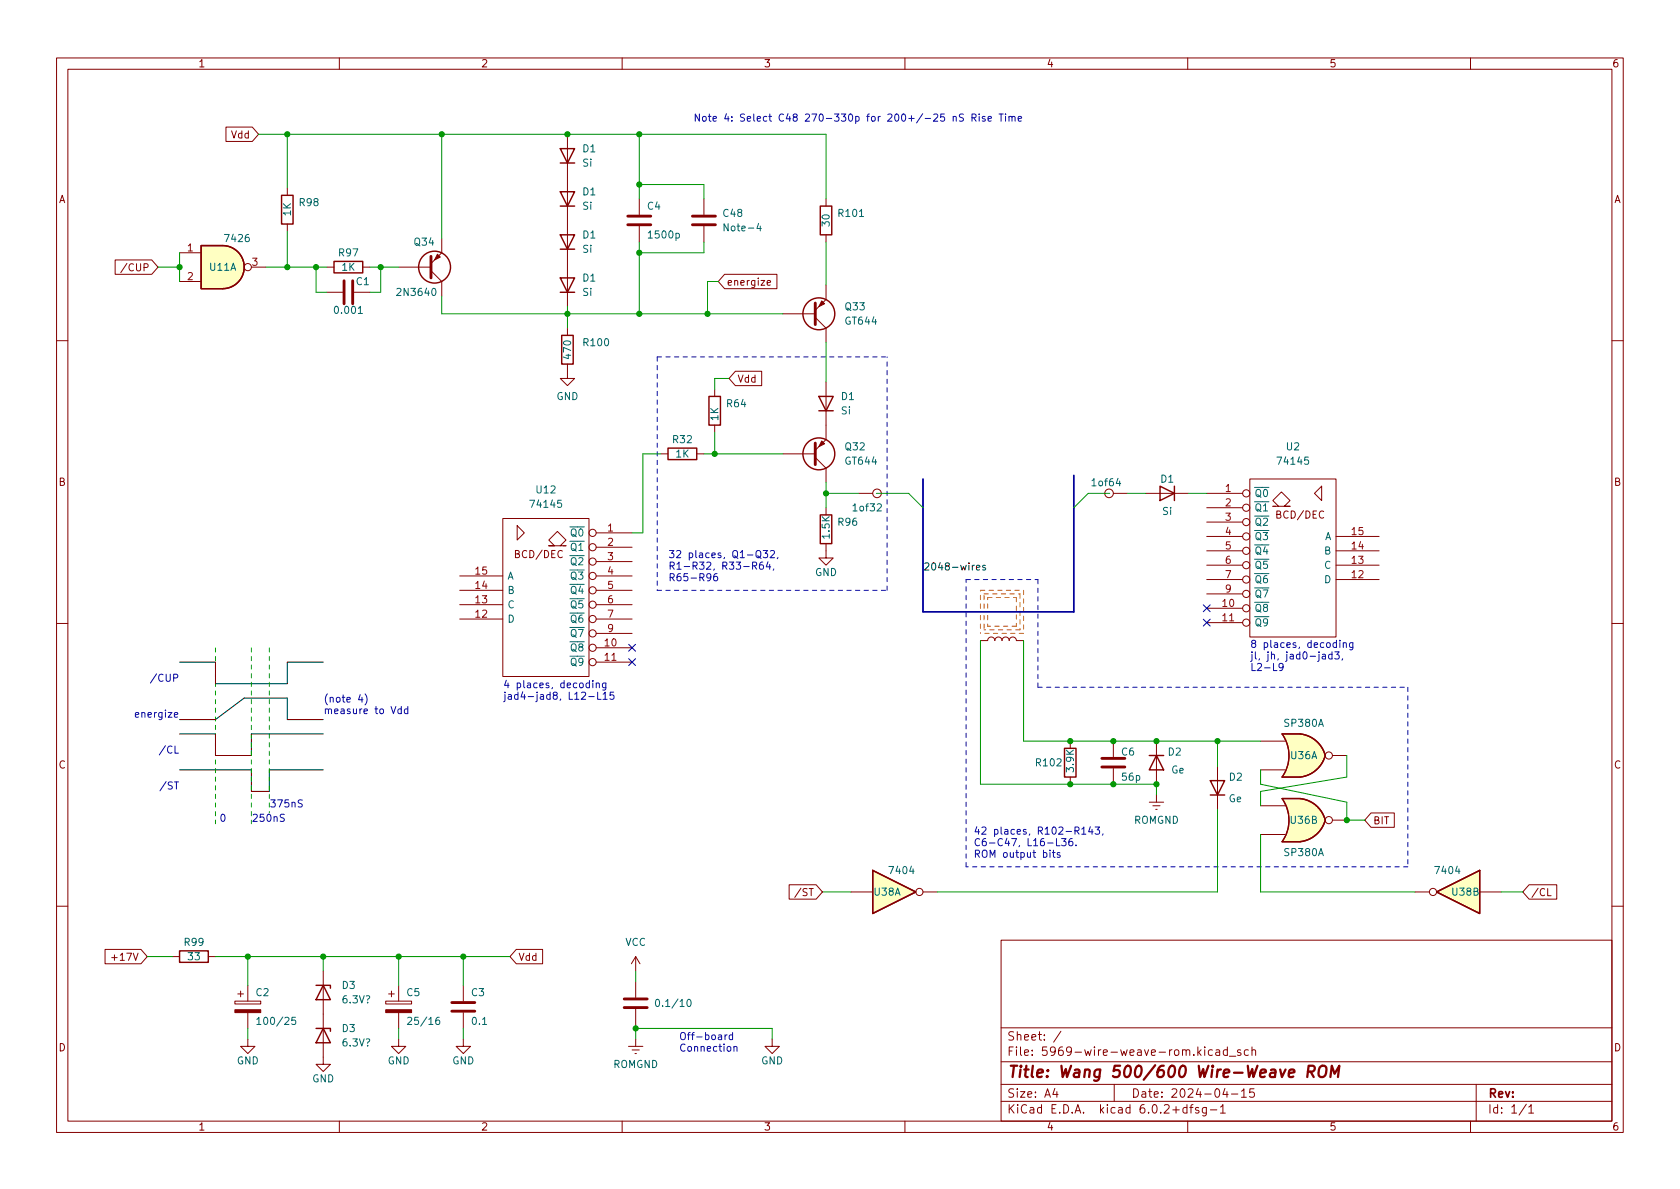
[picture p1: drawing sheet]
<svg xmlns="http://www.w3.org/2000/svg" width="297mm" height="210mm" viewBox="0 0 297 210" stroke-linecap="round" stroke-linejoin="round" font-family="sans-serif">
<g fill="none" stroke="#840000" stroke-width=".18">
<path d="M10 10.2h277v190.1h-277zM12 12.2h273v186.1h-273zM60 10.2v2M110 10.2v2M160 10.2v2M210 10.2v2M260 10.2v2M40 22.5h4.6l1.1 1.2-1.1 1.3h-4.6zM50.8 33.3v1.2M50.8 39.6v1.3M100.3 23.7v30.5M113 35.2v2.8"/>
<path d="M113 40v2.8M124.5 35.2v2.8M124.5 40v2.8M146 35.2v1.2M20.4 46h6.4l1.1 1.2-1.1 1.3h-6.4zM22.4 46.6l-1 1.6M31.7 44.7h3.9M31.7 49.8h3.9M44.4 47.2h2.6M57.8 47.2h1.3M57.8 51.7h2.8M62.6 51.7h2.8"/>
<path d="M64.1 47.2h1.3M70.5 47.2h5.7M76.2 47.9l1.9 1.9v2.5M78.1 42.2v2.5l-1.9 1.9M100.3 58v1.3M128.1 48.5h9.3v2.5h-9.3l-1.1-1.2zM135.6 50l.6-.1v-.2l-.4-.1-.2 .2 .1 .6h.5M138.4 55.5h5.7M144.1 56.1l1.9 1.9v2.6M146 50.4v2.6l-1.9 1.9M146 41.5v1.3M10 60.2h2"/>
<path d="M100.3 64.4v2.5h1.3l-1.3 1.3-1.2-1.3h1.2M126.4 68.8v1.3M126.4 75.2v1.2M130 65.7h4.7v2.5h-4.7l-1.1-1.3zM146 67.6v10.1l-1.9 1.9M285 60.2h2M88.9 91.7h15.2v27.9h-15.2zM91.4 93l1.3 1.2-1.3 1.3zM99.1 96.5l1-1-1.5-1.5-1.6 1.5 1 1h-1h3.1M105.4 94.2h6.4M105.4 96.8h6.4M105.4 99.3h6.4"/>
<path d="M116.8 80.3h1.3M123.2 80.3h1.3M138.4 80.3h5.7M144.1 80.9l1.9 1.9v2.5M146 96.1v2.6h1.3l-1.3 1.2-1.2-1.2h1.2M146 89.8v1.3M151.8 87.2h2.5M196.8 87.2h2.6M202.6 87.2h7.6M213.4 87.2h6.3M213.4 99.9h6.3M213.4 97.4h6.3"/>
<path d="M213.4 94.9h6.3M213.4 89.8h6.3M213.4 92.3h6.3M221 84.7h15.2v27.9h-15.2zM225 89.5h3.1h-1l1-1-1.5-1.5-1.6 1.5 1.1 1M233.7 86v2.5l-1.3-1.3zM236.2 99.9h7.6M236.2 97.4h7.6M236.2 94.9h7.6M10 110.2h2M81.3 109.5h7.6M81.3 106.9h7.6"/>
<path d="M81.3 104.4h7.6M81.3 101.8h7.6M105.4 114.5h6.4M105.4 117.1h6.4M105.4 109.5h6.4M105.4 106.9h6.4M105.4 104.4h6.4M105.4 101.8h6.4M105.4 112h6.4M173.4 113.3h1.2a.64 .64 0 0 1 .7-.7 .64 .64 0 0 1 .6 .7 .64 .64 0 0 1 .6-.7 .64 .64 0 0 1 .7 .7 .64 .64 0 0 1 .6-.7 .64 .64 0 0 1 .6 .7 .64 .64 0 0 1 .7-.7 .64 .64 0 0 1 .6 .7h1.3M213.4 107.6h6.3M213.4 110.1h6.3"/>
<path d="M213.4 102.5h6.3M213.4 105h6.3M236.2 102.5h7.6M285 110.2h2M189.2 131.1v1.2M189.2 137.4v1.3M196.8 131.1v2.8M196.8 135.9v2.8M204.5 131.1v7.6M215.3 135.5v7.6M222.9 131.1h4.3M222.9 136.1h4.3"/>
<path d="M229.9 129.8h-3.2a6.6 6.6 0 0 1 0 7.6h3.2M235.6 133.6h2.5M139.5 156.5h4.8l1.1 1.2-1.1 1.3h-4.8zM141.6 157.1l-1.1 1.6M150.5 157.7h3.8M163.2 157.7h2.5M203.2 141.9h2.5M203.8 142.5h1.3M204.3 143.1h.3M204.5 140.6v1.3M222.9 142.5h4.3M222.9 147.6h4.3"/>
<path d="M229.9 141.2h-3.2a6.6 6.6 0 0 1 0 7.6h3.2M235.6 145h2.5M242.4 143.8h4.1v2.5h-4.1l-1.1-1.3zM250.2 157.7h2.5M261.6 157.7h3.8M270.4 156.5h4.8v2.5h-4.8l-1.2-1.3zM273.6 157.1v1.3h.7M10 160.2h2M18.6 167.9h6.3l1.1 1.3-1.1 1.2h-6.3zM19.8 169.3h.9M30.5 169.2h1.2M36.8 169.2h1.3"/>
<path d="M41.5 177h4.6v.5h-4.6zM42 175.8h1.1M42.5 175.3v1M43.8 174.2v2.8M43.8 179.1v2.8M57.1 171.7v16.5h1.3l-1.3 1.3-1.2-1.3h1.2M68.2 177h4.6v.5h-4.6zM68.7 175.8h1M69.2 175.3v1M70.5 174.2v2.8M70.5 179.1v2.8M81.9 174.2v2.8"/>
<path d="M81.9 179.1v2.8M91.3 167.9h4.6v2.5h-4.6l-1.1-1.2zM112.4 169.2v2.5M112.4 173.6v2.8M112.4 178.4v2.8M112.4 169.2l-.8 1.2M112.4 169.2l.8 1.2M177 166.3h108v32h-108zM285 160.2h2M43.8 183.8v1.2h1.3l-1.3 1.3-1.3-1.3h1.3M60 198.3v2M70.5 183.8v1.2h1.3l-1.3 1.3-1.3-1.3h1.3"/>
<path d="M81.9 183.8v1.2h1.3l-1.3 1.3-1.3-1.3h1.3M110 198.3v2M111.1 185h2.6M111.8 185.7h1.2M112.3 186.3h.2M112.4 183.8v1.2M136.5 183.8v1.2h1.3l-1.3 1.3-1.2-1.3h1.2M160 198.3v2M177 194.8h108M177 191.8h108M177 187.8h108M177 181.8h108"/>
<path d="M186.5 192.5l-.4 1h1M186.9 193v1M187.6 182.4l-1.3 1.9M197 191.8v3M209.9 195.9l-.5-.1-.3 .3v.4l.2 .3h.6M209.9 195.3v1.5M210 198.3v2M210.4 195.8h.5M210.9 195.3l-.3 .2v1.3M211.9 195.9l-.3-.1-.2 .2v.3l.5 .1v.4h-.5M213.3 195.8v1.2l-.3 .3h-.4M213.3 195.9l-.4-.1-.3 .3v.4l.1 .3h.6"/>
<path d="M214 196.3h1.1M214.4 185.7l-.5-.1-.3 .3v.4l.2 .3h.6M215 185.7h.6v.9M215.6 186l-.5 .1a.29 .29 0 0 0-.2 .2 .29 .29 0 0 0 .2 .3h.5M215.8 195.8l.4-.5v1.5M215.8 196.8h.8M216.6 192.5l-.4 1h.9M216.9 193v1M217 185.7l-.4-.1-.3 .3v.4l.1 .3h.6M217 185.1v1.5M217.4 186.8h1.1M217.7 193.5h1.2"/>
<path d="M219.4 185.7l-.4-.1-.2 .2 .1 .3 .5 .1v.4h-.6M219.5 193l.4-.5v1.5M219.5 194h.9M220.7 185.7l-.4-.1-.3 .3v.4l.1 .3h.6M221.4 185.8l.2-.2 .3 .1 .1 .9M221.4 185.1v1.5M221.7 192.5h-.7l-.1 .7 .2-.1 .5 .1 .2 .2-.1 .5-.2 .1-.6-.1M260 198.3v2M261 191.8v6.5M269.9 195.3l-1.3 1.9M270.3 195.8l.4-.5v1.5M270.3 196.8h.9"/>
<circle cx="43.8" cy="47.2" r=".63"/>
<circle cx="104.8" cy="96.8" r=".63"/>
<circle cx="104.8" cy="94.2" r=".63"/>
<circle cx="104.8" cy="99.3" r=".63"/>
<circle cx="155.1" cy="87.2" r=".76"/>
<circle cx="196.1" cy="87.2" r=".76"/>
<circle cx="220.3" cy="92.3" r=".63"/>
<circle cx="220.3" cy="87.2" r=".63"/>
<circle cx="220.3" cy="89.8" r=".63"/>
<circle cx="220.3" cy="99.9" r=".63"/>
<circle cx="220.3" cy="94.9" r=".63"/>
<circle cx="220.3" cy="97.4" r=".63"/>
<circle cx="104.8" cy="106.9" r=".63"/>
<circle cx="104.8" cy="101.8" r=".63"/>
<circle cx="104.8" cy="112" r=".63"/>
<circle cx="104.8" cy="114.5" r=".63"/>
<circle cx="104.8" cy="109.5" r=".63"/>
<circle cx="104.8" cy="117.1" r=".63"/>
<circle cx="104.8" cy="104.4" r=".63"/>
<circle cx="220.3" cy="107.6" r=".63"/>
<circle cx="220.3" cy="105" r=".63"/>
<circle cx="220.3" cy="110.1" r=".63"/>
<circle cx="220.3" cy="102.5" r=".63"/>
<circle cx="234.9" cy="133.6" r=".63"/>
<circle cx="162.6" cy="157.7" r=".63"/>
<circle cx="234.9" cy="145" r=".63"/>
<circle cx="253.4" cy="157.7" r=".63"/>
</g>
<path d="M227.9 189.8l1-.2-.1-.4-.5-.1-.4 .3v1l.2 .1 .6-.1M231.3 189.5h.7a.55 .55 0 0 0 .5-.5 .55 .55 0 0 0-.4-.5h-.7l-.3 2M231.7 189.5l.6 1M233.3 188.7a.69 .69 0 0 1 1.2 0 1.47 1.47 0 0 1-.6 1.8l-.6-.1a1.5 1.5 0 0 1 0-1.7zM235.2 190.5l.3-2 .5 1.4 .8-1.4-.2 2" fill="none" stroke="#840000" stroke-width=".4"/>
<g fill="none" stroke="#840000" stroke-width=".25">
<path d="M49.8 34.5h2v5.1h-2zM99.1 33.9h2.5l-1.3 2.5zM99.1 26.3h2.5l-1.3 2.5zM99.1 36.4h2.5M99.1 28.8h2.5M145 36.4h2.1v5.1h-2.1zM35.6 43.4h3.8a3.8 3.8 0 0 1 3.8 3.8 3.8 3.8 0 0 1-3.8 3.8h-3.8zM59.1 46.2h5v2.1h-5zM99.1 41.5h2.5l-1.3 2.6zM99.1 49.1h2.5l-1.3 2.6zM99.1 44.1h2.5M99.1 51.7h2.5"/>
<path d="M99.3 59.3h2v5.1h-2zM118.1 79.2h5.1v2.1h-5.1zM125.3 70.1h2.1v5.1h-2.1zM144.8 70.1h2.5l-1.3 2.5zM144.8 72.6h2.5M145 91.1h2.1v5h-2.1zM205.1 86l2.5 1.2-2.5 1.3zM207.6 86v2.5M188.2 132.3h2v5.1h-2zM203.2 133.6h2.5M204.5 133.6l1.2 2.5h-2.5zM214 138h2.5l-1.2 2.6z"/>
<path d="M229.9 129.8h-3.2a6.6 6.6 0 0 1 0 7.6h3.2M229.9 129.8a5.1 5.1 0 0 1 4.4 3.8 5.2 5.2 0 0 1-4.4 3.8M154.3 153.9l7.6 3.8-7.6 3.8zM214 140.6h2.5M229.9 141.2h-3.2a6.6 6.6 0 0 1 0 7.6h3.2M229.9 141.2a5.1 5.1 0 0 1 4.4 3.8 5.2 5.2 0 0 1-4.4 3.8M254 157.7l7.6-3.8v7.6zM31.7 168.1h5.1v2.1h-5.1zM55.9 174.2h2.5v.5M57.1 174.2l1.3 2.6h-2.5zM55.9 181.9h2.5v.5M57.1 181.9l1.3 2.5h-2.5z"/>
<circle cx="76.8" cy="47.2" r="2.82"/>
<circle cx="144.8" cy="55.5" r="2.82"/>
<circle cx="144.8" cy="80.3" r="2.82"/>
</g>
<g fill="none" stroke="#840000" stroke-width=".51">
<path d="M111 39.7h4.1M111 38.2h4.1M122.4 39.7h4.1M122.4 38.2h4.1M60.8 49.7v4M62.4 49.7v4M76.2 45.3v3.8M144.1 53.6v3.8M144.1 78.4v3.8M194.8 135.6h4.1M194.8 134.1h4.1M79.9 178.8h4"/>
<path d="M79.9 177.3h4M110.4 178.2h4M110.4 176.7h4"/>
</g>
<g fill="#840000" stroke="#840000" stroke-width=".18">
<path d="M77.3 45l.6 .5-1.1 .5z"/>
<path d="M145.3 53.2l.5 .5-1 .5z"/>
<path d="M41.5 178.6h4.6v.5h-4.6z"/>
<path d="M145.3 78l.5 .5-1 .5z"/>
<path d="M68.2 178.6h4.6v.5h-4.6z"/>
</g>
<path d="M134.1 39.5l-.3 .9h.8M134.4 40v.8M52.2 179.9h-.6v.6l.2-.1h.4l.1 .2-.1 .4-.1 .2-.5-.2M77.6 179.9l-.3 .1a.86 .86 0 0 0 0 1.2l.4-.2 .1-.4-.3-.2h-.3l-.2 .2M116 176.8l.2-.1a.68 .68 0 0 1 .4 .7 .68 .68 0 0 1-.4 .6l-.2-.1-.1-.4zM121.6 176.8l.2-.1a.68 .68 0 0 1 .4 .7 .68 .68 0 0 1-.4 .6 .84 .84 0 0 1-.2-1.2zM45.4 180.3l.4-.4v1.3M45.4 181.2h.7M72.1 180l.5-.1 .2 .4-.8 .9h.8" fill="none" stroke="#006464" stroke-width=".18"/>
<g fill="#ffffc2" stroke="#ffffc2" stroke-width=".18">
<path d="M229.3 143.7l5 1.3a5.2 5.2 0 0 1-4.4 3.8z"/>
<path d="M226.7 148.8h3.2z"/>
<path d="M226.7 141.2h3.2z"/>
<path d="M226.7 141.2h3.2v7.6h-3.2a6.7 6.7 0 0 0 0-7.6z"/>
<path d="M229.9 141.2a5.1 5.1 0 0 1 4.4 3.8l-5 1.3z"/>
<path d="M229.3 132.2l5 1.4a5.2 5.2 0 0 1-4.4 3.8z"/>
<path d="M226.7 137.4h3.2z"/>
<path d="M226.7 129.8h3.2z"/>
<path d="M226.7 129.8h3.2v7.6h-3.2a6.7 6.7 0 0 0 0-7.6z"/>
<path d="M229.9 129.8a5.1 5.1 0 0 1 4.4 3.8l-5 1.3z"/>
<path d="M254 157.7l7.6-3.8v7.6z"/>
<path d="M154.3 153.9l7.6 3.8-7.6 3.8z"/>
<path d="M39.4 43.4a3.8 3.8 0 0 1 3.8 3.8 3.8 3.8 0 0 1-3.8 3.8z"/>
<path d="M35.6 43.4h3.8v7.6h-3.8z"/>
</g>
<path d="M172.6 100.4l.6-.1v-.3h-.4l-.2 .1 .1 .6h.5M174.2 100h-.3l-.2 .1 .1 .2 .4 .1v.3h-.5" fill="none" stroke="#0f0f0f" stroke-width=".18"/>
<g fill="none" stroke="#0000c2" stroke-width=".18">
<path d="M168.5 20.7l.2-.1h.3l.1 .8M168.5 20.6v.8M170.3 20.2h-.4l-.2 .1v.3l.5 .3 .1 .3-.2 .2h-.5M171.9 20.8h.6l.1-.2-.1-.3-.6-.1v1.2M172.2 20.8l.4 .6M173.1 20.2v.1M173.1 20.6v.8M174.2 20.6h-.3l-.2 .2v.1l.5 .2v.3h-.5M174.7 21l.6-.1-.1-.3h-.3l-.2 .2 .1 .6h.4M176.6 20.2h.8M177 20.2v1.2M177.8 20.2v.1"/>
<path d="M177.8 20.6v.8M178.4 20.7l.2-.1h.3v.8M178.4 20.6v.8M178.9 20.8l.2-.2h.3l.1 .8M180 21l.6-.1v-.3h-.4l-.2 .2 .1 .6h.5M133.7 97.5l.3-.2a.43 .43 0 0 1 .5 .5v.4a.42 .42 0 0 1-.4 .4 .42 .42 0 0 1-.4-.4zM133.9 98.3l.7 .4M134.9 99.4l-.4 .1a.86 .86 0 0 0 0 1.2l.4-.2 .1-.4-.2-.2h-.3l-.2 .2M134.9 97.3h.8l-.4 .5 .4 .2v.5l-.2 .1-.6-.1M135.8 99.3l-.3 .9h.8M136.1 99.8v.9M136.2 97.5l.5-.2 .2 .4-.8 .9h.8"/>
<path d="M137.5 98.6l-.1 .2M27.7 119.2l-1.1 1.6M126.8 101.4l-.4 .1a.85 .85 0 0 0 0 1.2l.4-.1 .1-.4-.2-.3h-.3l-.2 .3M133.1 100.1l.6-.1 .1-.2-.1-.3-.6-.1v1.3M133.4 100.1l.4 .6M136.8 100.6l-.1 .2M226.9 117.9l-.3 .2h-.2l-.3-.2 .2-.5 .3-.1 .2 .1a.84 .84 0 0 1-.3 1.2h-.2M233.8 115.8h.5l.1 .7M234.4 116l-.5 .1-.1 .1 .1 .3h.5M235.5 115.8l-.4-.1-.2 .2 .1 .6h.5M235.5 115.3v1.2M236 115.3h.8l-.4 .5 .3 .1v.5l-.2 .1-.5-.1"/>
<path d="M236.3 113.7l-.4-.1-.2 .3 .1 .5h.5M236.3 113.2v1.3M236.9 113.2v.1M236.9 113.6v.9M237.4 116.5l-.1 .2M237.5 113.8l.2-.2 .3 .1 .1 .8M237.5 113.6v.9M239.2 113.6v1.1l-.2 .2h-.3M239.2 113.7l-.4-.1-.2 .3 .1 .5h.5M23.9 126.4l.6-.1v-.2l-.4-.1-.2 .2 .1 .6h.5M29.3 131.9l-1.1 1.6M29.4 138.2l-1.1 1.6"/>
<path d="M63.7 122.8l-.3 .9h.8M64 123.3v.9M64.5 122.7a1.46 1.46 0 0 1 0 1.9M71 125.4h-.4l-.3 .2 .2 .5h.5M71 124.9v1.3M72.1 125.4h-.4l-.2 .2 .1 .5h.5M72.1 124.9v1.3M104.1 123.2h1M104.2 120.8h-.3l-.3 .2 .1 .6h.5M104.2 120.3v1.3M104.8 120.3v.2M104.8 120.8v.8"/>
<path d="M105.4 120.9l.2-.1h.3l.1 .8M105.4 120.8v.8M105.7 122.4v1.3h.6M106.6 122.8l.4-.4v1.3M106.6 123.7h.8M107.1 120.8v1l-.2 .2h-.3M107.1 120.8h-.3l-.3 .2 .1 .6h.5M108.5 122.4h-.6l-.1 .6 .2-.1h.4l.2 .2-.1 .4-.2 .2-.5-.2M50.3 144h-.5l-.3 .2 .2 .3 .5 .3v.3l-.2 .2-.5-.1M53.4 141.5l-.4-.1-.2 .2v.3l.5 .3 .1 .3-.2 .2h-.5M185.6 150.8v.8M186.1 150.8h.5"/>
<path d="M186.3 150.3v1.1l.3 .2M186.8 148.3v1.3h.6M187.4 150.8h-.3l-.2 .1 .1 .2 .4 .1v.3h-.5M187.7 148.3h.8l-.4 .5 .3 .1v.5l-.2 .2-.5-.2M189.6 148.3h-.4a.85 .85 0 0 0 0 1.3l.4-.2 .1-.4-.2-.2h-.3l-.2 .2M190.1 146.9l.6-.1 .1-.1-.1-.3-.6-.2v1.3M190.2 149.4v.2M190.4 146.9l.4 .6M191.3 146.6l.3-.4v1.3M191.3 147.5h.7M192.8 146.2l-.3 .9h.8M193.1 146.7v.8"/>
<path d="M193.6 146.2h.8l-.4 .5 .4 .1v.6l-.2 .1-.6-.1M195 147.5l-.1 .2M128.2 183v.8M128.6 183l-.4 .2M129.5 183.1l-.3-.1-.3 .2 .1 .6h.5M129.5 182.6v1.2M129.8 185.2l.1-.2 .4 .1v.8M129.8 185v.9"/>
</g>
<path d="M31.7 117.1h6.4v3.8h12.7v-3.8h6.3M31.7 129.8h6.4v3.8h6.3v-3.8h12.7M31.7 127.2h6.4l5.1-3.8h7.6v3.8h6.3M31.7 136.1h12.7v3.8h3.2v-3.8h9.5" fill="none" stroke="#000" stroke-width=".18"/>
<path d="M38.1 114.5v31.2M44.4 114.5v31.2M47.6 114.5v29.3" fill="none" stroke="#0f0" stroke-width=".18" stroke-dasharray=".8 .8"/>
<g fill="none" stroke="#c60" stroke-width=".18" stroke-dasharray=".8 .8">
<path d="M173.4 107.6v-3.2M173.4 108.8v3.2M173.4 104.4h7.6M174 107.6v-2.6M174 108.8v2.6M174 105h6.3M174.6 107.6v-1.9M174.6 105.7h5.1M174.6 108.8v1.9M179.7 110.7h-5.1M179.7 105.7v5M180.3 111.4h-6.3"/>
<path d="M180.3 105v6.4M181 104.4v7.6M181 112h-7.6"/>
</g>
<path d="M116.2 63.1h40.6M116.2 63.1v41.3M116.2 104.4h40.6M156.8 104.4v-41.3M170.8 102.5h12.7M183.5 102.5v19M183.5 121.5h65.4M248.9 121.5v31.8M170.8 153.3v-50.8M248.9 153.3h-78.1" fill="none" stroke="#0000c2" stroke-width=".18" stroke-dasharray=".8 .8"/>
<path d="M189.9 84.1v24.1h-26.7v-23.5" fill="none" stroke="#000084" stroke-width=".3"/>
<g fill="none" stroke="#009600" stroke-width=".18">
<path d="M45.7 23.7h100.3v11.5M50.8 23.7v9.6M78.1 23.7v18.5M113 23.7v11.5M113 32.6h11.5v2.6M27.9 47.2h3.8M31.7 44.7v5.1M47 47.2h10.8M50.8 40.9v6.3M55.9 47.2v4.5h1.9M65.4 47.2h5.1M67.3 47.2v4.5h-1.9"/>
<path d="M78.1 52.3v3.2h60.3M100.3 54.2v3.8M113 42.8v12.7M124.5 42.8v1.9h-11.5M127 49.8h-1.9v5.7M146 42.8v7.6M126.4 76.4v3.9M128.9 66.9h-2.5v1.9M146 60.6v7M116.8 80.3h-3.1v13.9h-1.9M124.5 80.3h13.9M146 85.3v4.5"/>
<path d="M146 87.2h5.8M154.9 87.2h5.8l2.5 2.6M196.2 87.2h-3.8l-2.5 2.6M199.4 87.2h3.2M210.2 87.2h3.2M173.4 113.3v25.4h31.1v1.9M181 113.3v17.8h41.9M215.3 131.1v4.4M222.9 136.1v2.6l15.2 3.2v3.1h3.2M238.1 133.6v3.8l-15.2 2.5v2.6M145.4 157.7h5.1M215.3 143.1v14.6h-49.6"/>
<path d="M222.9 147.6v10.1h27.3M265.4 157.7h3.8M26 169.2h4.5M38.1 169.2h52.1M43.8 169.2v5M57.1 169.2v2.5M70.5 169.2v5M81.9 169.2v5M112.4 171.7v1.9M43.8 181.9v1.9M70.5 181.9v1.9M81.9 181.9v1.9"/>
<path d="M112.4 181.2v2.6M112.4 181.9h24.1v1.9"/>
</g>
<path d="M111.2 113.9l1.2 1.3M111.2 116.5l1.2 1.2M112.4 113.9l-1.2 1.3M112.4 116.5l-1.2 1.2M212.8 107l1.2 1.2M212.8 109.5l1.2 1.2M214 107l-1.2 1.2M214 109.5l-1.2 1.2" fill="none" stroke="#000084" stroke-width=".18"/>
<g fill="#009600" stroke="#009600" stroke-width=".18">
<circle cx="55.9" cy="47.2" r=".46"/>
<circle cx="50.8" cy="47.2" r=".46"/>
<circle cx="31.7" cy="47.2" r=".46"/>
<circle cx="146" cy="87.2" r=".46"/>
<circle cx="100.3" cy="23.7" r=".46"/>
<circle cx="78.1" cy="23.7" r=".46"/>
<circle cx="67.3" cy="47.2" r=".46"/>
<circle cx="100.3" cy="55.5" r=".46"/>
<circle cx="50.8" cy="23.7" r=".46"/>
<circle cx="238.1" cy="145" r=".46"/>
<circle cx="215.3" cy="131.1" r=".46"/>
<circle cx="196.8" cy="138.7" r=".46"/>
<circle cx="204.5" cy="131.1" r=".46"/>
<circle cx="204.5" cy="138.7" r=".46"/>
<circle cx="125.1" cy="55.5" r=".46"/>
<circle cx="113" cy="55.5" r=".46"/>
<circle cx="113" cy="44.7" r=".46"/>
<circle cx="113" cy="23.7" r=".46"/>
<circle cx="113" cy="32.6" r=".46"/>
<circle cx="126.4" cy="80.3" r=".46"/>
<circle cx="43.8" cy="169.2" r=".46"/>
<circle cx="57.1" cy="169.2" r=".46"/>
<circle cx="70.5" cy="169.2" r=".46"/>
<circle cx="81.9" cy="169.2" r=".46"/>
<circle cx="196.8" cy="131.1" r=".46"/>
<circle cx="189.2" cy="131.1" r=".46"/>
<circle cx="189.2" cy="138.7" r=".46"/>
<circle cx="112.4" cy="181.9" r=".46"/>
</g>
<text font-size="2.8" fill="#840000" x="178" y="190.6">Title: Wang 500/600 Wire-Weave ROM</text>
<g font-size="2.1" fill="#840000">
<text x="178" y="184">Sheet: /</text>
<text x="178" y="186.7">File: 5969-wire-weave-rom.kicad_sch</text>
<text x="178" y="196.9">KiCad E.D.A. kicad 6.0.2+dfsg-1</text>
<text x="178" y="194.1">Size: A4</text>
<text x="200" y="194.1">Date: 2024-04-15</text>
<text x="263" y="194.1">Rev:</text>
<text x="263" y="196.9">Id: 1/1</text>
</g>
<g font-size="1.8" fill="#840000">
<text x="35" y="11.9">1</text>
<text x="85" y="11.9">2</text>
<text x="135" y="11.9">3</text>
<text x="185" y="11.9">4</text>
<text x="235" y="11.9">5</text>
<text x="285" y="11.9">6</text>
<text x="40.9" y="24.5">Vdd</text>
<text x="10.3" y="35.9">A</text>
<text x="285.3" y="35.9">A</text>
<text x="22.3" y="48">/CUP</text>
<text x="128.4" y="50.5">energize</text>
<text x="130.3" y="67.6">Vdd</text>
<text x="10.3" y="85.9">B</text>
<text x="285.3" y="85.9">B</text>
<text x="225.8" y="91.7">BCD/DEC</text>
<text x="91.2" y="98.7">BCD/DEC</text>
<text x="10.3" y="135.9">C</text>
<text x="285.3" y="135.9">C</text>
<text x="242.7" y="145.8">BIT</text>
<text x="141.2" y="158.5">/ST</text>
<text x="270.7" y="158.5">/CL</text>
<text x="20.4" y="169.9">+17V</text>
<text x="91.6" y="169.9">Vdd</text>
<text x="10.3" y="185.9">D</text>
<text x="285.3" y="185.9">D</text>
<text x="35" y="199.9">1</text>
<text x="85" y="199.9">2</text>
<text x="135" y="199.9">3</text>
<text x="185" y="199.9">4</text>
<text x="235" y="199.9">5</text>
<text x="285" y="199.9">6</text>
</g>
<g font-size="1.8" fill="#0000c2">
<text x="122.6" y="21.5">Note 4: Select C48 270-330p for 200+/-25 nS Rise Time</text>
<text x="118.1" y="98.7">32 places, Q1-Q32,</text>
<text x="118.1" y="100.7">R1-R32, R33-R64,</text>
<text x="118.1" y="102.8">R65-R96</text>
<text x="221" y="114.6">8 places, decoding</text>
<text x="221" y="116.6">jl, jh, jad0-jad3,</text>
<text x="221" y="118.6">L2-L9</text>
<text x="27.5" y="120.5">/CUP</text>
<text x="57.1" y="124.2">(note 4)</text>
<text x="88.9" y="121.7">4 places, decoding</text>
<text x="88.9" y="123.7">jad4-jad8, L12-L15</text>
<text x="24.6" y="126.9">energize</text>
<text x="57.1" y="126.3">measure to Vdd</text>
<text x="28.9" y="133.2">/CL</text>
<text x="29" y="139.6">/ST</text>
<text x="47.6" y="142.8">375nS</text>
<text x="38.7" y="145.3">0</text>
<text x="44.4" y="145.3">250nS</text>
<text x="172.1" y="147.6">42 places, R102-R143,</text>
<text x="172.1" y="149.6">C6-C47, L16-L36.</text>
<text x="172.1" y="151.7">ROM output bits</text>
<text x="120" y="183.9">Off-board</text>
<text x="120" y="186">Connection</text>
</g>
<g font-size="1.8" fill="#006464">
<text x="103" y="29.5">Si</text>
<text x="103.1" y="26.9">D1</text>
<text x="103.1" y="34.5">D1</text>
<text x="51.4" y="38.2" transform="rotate(-90 51.4 38.2)">1K</text>
<text x="53" y="36.4">R98</text>
<text x="103" y="37.1">Si</text>
<text x="114.5" y="37.1">C4</text>
<text x="127.9" y="38.3">C48</text>
<text x="128.5" y="40.9">Note-4</text>
<text x="146.7" y="39.9" transform="rotate(-90 146.7 39.9)">30</text>
<text x="148.4" y="38.3">R101</text>
<text x="37.1" y="47.9">U11A</text>
<text x="39.9" y="42.8">7426</text>
<text x="60" y="45.3">R97</text>
<text x="60.5" y="47.9">1K</text>
<text x="73.3" y="43.4">Q34</text>
<text x="103" y="44.7">Si</text>
<text x="103.1" y="42.2">D1</text>
<text x="114.9" y="42.2">1500p</text>
<text x="63" y="50.4">C1</text>
<text x="70.5" y="52.3">2N3640</text>
<text x="103" y="52.3">Si</text>
<text x="103.1" y="49.8">D1</text>
<text x="59.4" y="55.5">0.001</text>
<text x="149.5" y="54.9">Q33</text>
<text x="149.5" y="57.4">GT644</text>
<text x="101" y="63.3" transform="rotate(-90 101 63.3)">470</text>
<text x="103.3" y="61.2">R100</text>
<text x="98.4" y="70.7">GND</text>
<text x="148.8" y="70.7">D1</text>
<text x="127" y="74.4" transform="rotate(-90 127 74.4)">1K</text>
<text x="128.6" y="72">R64</text>
<text x="148.7" y="73.3">Si</text>
<text x="119" y="78.4">R32</text>
<text x="119.5" y="80.9">1K</text>
<text x="149.5" y="79.6">Q32</text>
<text x="149.5" y="82.2">GT644</text>
<text x="226.1" y="82.2">74145</text>
<text x="227.5" y="79.6">U2</text>
<text x="94.1" y="89.8">74145</text>
<text x="94.9" y="87.2">U12</text>
<text x="193.3" y="86">1of64</text>
<text x="205.2" y="85.3">D1</text>
<text x="221.7" y="87.9">~{Q0}</text>
<text x="99.6" y="94.9">~{Q0}</text>
<text x="146.7" y="95.1" transform="rotate(-90 146.7 95.1)">1.5K</text>
<text x="148.3" y="93">R96</text>
<text x="151" y="90.4">1of32</text>
<text x="205.5" y="91.1">Si</text>
<text x="221.7" y="90.4">~{Q1}</text>
<text x="221.7" y="93">~{Q2}</text>
<text x="221.7" y="95.5">~{Q3}</text>
<text x="234.2" y="95.5">A</text>
<text x="99.6" y="97.4">~{Q1}</text>
<text x="99.6" y="99.9">~{Q2}</text>
<text x="144.1" y="101.8">GND</text>
<text x="221.7" y="98">~{Q4}</text>
<text x="221.7" y="100.6">~{Q5}</text>
<text x="234.2" y="100.6">C</text>
<text x="234.2" y="98">B</text>
<text x="89.7" y="107.6">C</text>
<text x="89.7" y="105">B</text>
<text x="89.7" y="102.5">A</text>
<text x="99.6" y="102.5">~{Q3}</text>
<text x="99.6" y="105">~{Q4}</text>
<text x="99.6" y="107.6">~{Q5}</text>
<text x="221.7" y="103.1">~{Q6}</text>
<text x="221.7" y="105.7">~{Q7}</text>
<text x="234.2" y="103.1">D</text>
<text x="89.7" y="110.1">D</text>
<text x="99.6" y="110.1">~{Q6}</text>
<text x="99.6" y="112.6">~{Q7}</text>
<text x="221.7" y="108.2">~{Q8}</text>
<text x="221.7" y="110.7">~{Q9}</text>
<text x="99.6" y="115.2">~{Q8}</text>
<text x="99.6" y="117.7">~{Q9}</text>
<text x="227.2" y="128.5">SP380A</text>
<text x="183.3" y="135.5">R102</text>
<text x="189.9" y="136.4" transform="rotate(-90 189.9 136.4)">3.9K</text>
<text x="198.3" y="133.6">C6</text>
<text x="206.6" y="133.6">D2</text>
<text x="207.1" y="136.8">Ge</text>
<text x="228.2" y="134.2">U36A</text>
<text x="198.5" y="138">56p</text>
<text x="217.2" y="141.9">Ge</text>
<text x="217.4" y="138">D2</text>
<text x="200.4" y="145.7">ROMGND</text>
<text x="228.2" y="145.7">U36B</text>
<text x="157.4" y="154.6">7404</text>
<text x="227.2" y="151.4">SP380A</text>
<text x="253.9" y="154.6">7404</text>
<text x="154.6" y="158.4">U38A</text>
<text x="256.8" y="158.4">U38B</text>
<text x="32.7" y="167.3">R99</text>
<text x="110.5" y="167.3">VCC</text>
<text x="33.3" y="169.8">33</text>
<text x="45.3" y="176.1">C2</text>
<text x="60.5" y="174.9">D3</text>
<text x="60.6" y="177.4">6.3V?</text>
<text x="71.9" y="176.1">C5</text>
<text x="83.4" y="176.1">C3</text>
<text x="116.6" y="178">0.1/10</text>
<text x="46.1" y="181.2">100/25</text>
<text x="60.5" y="182.5">D3</text>
<text x="60.6" y="185">6.3V?</text>
<text x="72.7" y="181.2">25/16</text>
<text x="83.5" y="181.2">0.1</text>
<text x="41.8" y="188.2">GND</text>
<text x="55.2" y="191.4">GND</text>
<text x="68.5" y="188.2">GND</text>
<text x="79.9" y="188.2">GND</text>
<text x="108.4" y="188.8">ROMGND</text>
<text x="134.6" y="188.2">GND</text>
</g>
<g font-size="1.8" fill="#a90000">
<text x="33.2" y="44.4">1</text>
<text x="44.6" y="47">3</text>
<text x="33.2" y="49.5">2</text>
<text x="216.7" y="87">1</text>
<text x="216.7" y="89.5">2</text>
<text x="107.5" y="94">1</text>
<text x="216.7" y="92.1">3</text>
<text x="216.7" y="94.6">4</text>
<text x="239" y="94.6">15</text>
<text x="84.1" y="101.6">15</text>
<text x="107.5" y="96.5">2</text>
<text x="107.5" y="99.1">3</text>
<text x="107.5" y="101.6">4</text>
<text x="216.7" y="97.1">5</text>
<text x="216.7" y="99.7">6</text>
<text x="239" y="99.7">13</text>
<text x="239" y="97.1">14</text>
<text x="84.1" y="106.7">13</text>
<text x="84.1" y="104.1">14</text>
<text x="107.5" y="104.1">5</text>
<text x="107.5" y="106.7">6</text>
<text x="216.2" y="107.3">10</text>
<text x="216.7" y="102.2">7</text>
<text x="216.7" y="104.8">9</text>
<text x="239" y="102.2">12</text>
<text x="84.1" y="109.2">12</text>
<text x="107.5" y="109.2">7</text>
<text x="107.5" y="111.8">9</text>
<text x="216.2" y="109.8">11</text>
<text x="107" y="114.3">10</text>
<text x="107" y="116.8">11</text>
</g>
<text font-size="1.8" fill="#0f0f0f" x="163.2" y="100.9">2048-wires</text>
</svg>
